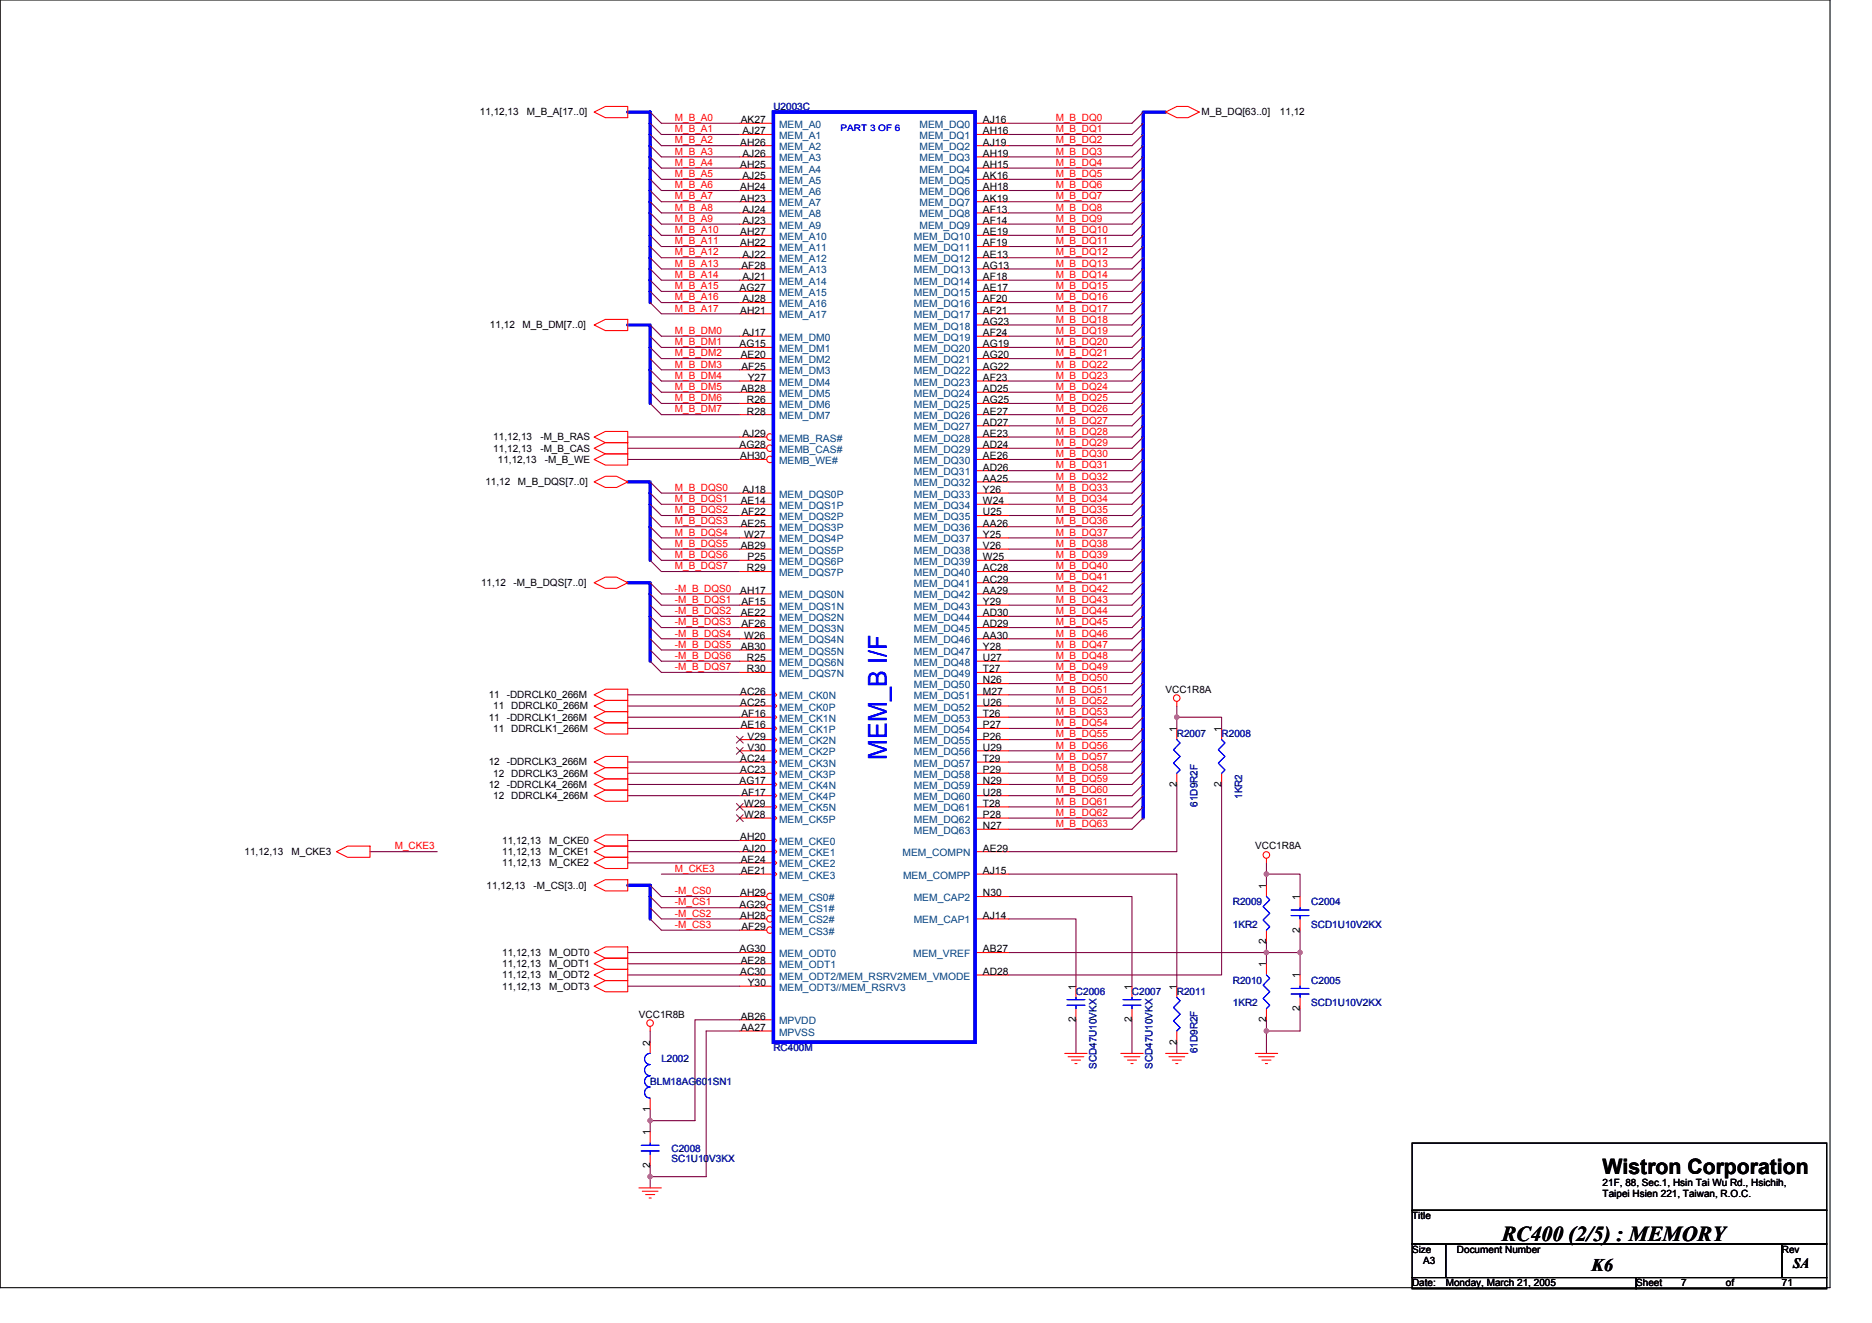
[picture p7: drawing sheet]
<svg xmlns="http://www.w3.org/2000/svg" width="297mm" height="210mm" viewBox="0 0 297 210" stroke-linecap="round" stroke-linejoin="round" font-family="sans-serif">
<path d="M0 0h290.4v204.3h-290.4zM224.1 181.4h65.8v10.6h-65.8zM224.1 192h65.8v5.4h-65.8zM224.1 197.4h5.3v5.3h-5.3zM229.4 197.4h53.3v5.3h-53.3zM282.7 197.4h7.2v5.3h-7.2zM224.1 202.7h35.5v1.8h-35.5zM259.6 202.7h30.3v1.8h-30.3z" fill="none" stroke="#000" stroke-width=".17"/>
<g fill="none" stroke="#800040" stroke-width=".17">
<path d="M103.2 17.8l1.7 1.8h12.5M103.2 19.6l1.7 1.7h12.5M181.4 17.8l-1.8 1.8h-19.5M181.4 19.6l-1.8 1.7h-19.5M103.2 21.3l1.7 1.8h12.5M103.2 23.1l1.7 1.8h12.5M103.2 24.9l1.7 1.8h12.5M103.2 26.7l1.7 1.7h12.5M103.2 28.4l1.7 1.8h12.5M103.2 30.2l1.7 1.8h12.5M103.2 32l1.7 1.8h12.5M103.2 33.8l1.7 1.8h12.5"/>
<path d="M103.2 35.6l1.7 1.7h12.5M103.2 37.3l1.7 1.8h12.5M103.2 39.1l1.7 1.8h12.5M181.4 21.3l-1.8 1.8h-19.5M181.4 23.1l-1.8 1.8h-19.5M181.4 24.9l-1.8 1.8h-19.5M181.4 26.7l-1.8 1.7h-19.5M181.4 28.4l-1.8 1.8h-19.5M181.4 30.2l-1.8 1.8h-19.5M181.4 32l-1.8 1.8h-19.5M181.4 33.8l-1.8 1.8h-19.5M181.4 35.6l-1.8 1.7h-19.5"/>
<path d="M181.4 37.3l-1.8 1.8h-19.5M181.4 39.1l-1.8 1.8h-19.5M103.2 40.9l1.7 1.8h12.5M103.2 42.7l1.7 1.7h12.5M103.2 44.4l1.7 1.8h12.5M103.2 46.2l1.7 1.8h12.5M103.2 48l1.7 1.8h12.5M103.2 51.6l1.7 1.7h12.5M103.2 53.3l1.7 1.8h12.5M103.2 55.1l1.7 1.8h12.5M103.2 56.9l1.7 1.8h12.5M103.2 58.7l1.7 1.8h12.5"/>
<path d="M181.4 40.9l-1.8 1.8h-19.5M181.4 42.7l-1.8 1.7h-19.5M181.4 44.4l-1.8 1.8h-19.5M181.4 46.2l-1.8 1.8h-19.5M181.4 48l-1.8 1.8h-19.5M181.4 49.8l-1.8 1.8h-19.5M181.4 51.6l-1.8 1.7h-19.5M181.4 53.3l-1.8 1.8h-19.5M181.4 55.1l-1.8 1.8h-19.5M181.4 56.9l-1.8 1.8h-19.5M181.4 58.7l-1.8 1.8h-19.5M99.6 69.3h17.8"/>
<path d="M99.6 71.1h17.8M99.6 72.9h17.8M103.2 60.5l1.7 1.7h12.5M103.2 62.2l1.7 1.8h12.5M103.2 64l1.7 1.8h12.5M103.2 76.5l1.7 1.7h12.5M103.2 78.2l1.7 1.8h12.5M181.4 71.1l-1.8 1.8h-19.5M181.4 60.5l-1.8 1.7h-19.5M181.4 72.9l-1.8 1.8h-19.5M181.4 69.3l-1.8 1.8h-19.5M181.4 65.8l-1.8 1.8h-19.5"/>
<path d="M181.4 67.6l-1.8 1.7h-19.5M181.4 64l-1.8 1.8h-19.5M181.4 62.2l-1.8 1.8h-19.5M181.4 74.7l-1.8 1.8h-19.5M181.4 76.5l-1.8 1.7h-19.5M181.4 78.2l-1.8 1.8h-19.5M103.2 80l1.7 1.8h12.5M103.2 81.8l1.7 1.8h12.5M103.2 83.6l1.7 1.7h12.5M103.2 85.3l1.7 1.8h12.5M103.2 87.1l1.7 1.8h12.5M103.2 88.9l1.7 1.8h12.5"/>
<path d="M103.2 92.5l1.7 1.7h12.5M103.2 94.2l1.7 1.8h12.5M103.2 96l1.7 1.8h12.5M103.2 97.8l1.7 1.8h12.5M103.2 99.6l1.7 1.7h12.5M181.4 80l-1.8 1.8h-19.5M181.4 81.8l-1.8 1.8h-19.5M181.4 83.6l-1.8 1.7h-19.5M181.4 85.3l-1.8 1.8h-19.5M181.4 87.1l-1.8 1.8h-19.5M181.4 99.6l-1.8 1.7h-19.5M181.4 88.9l-1.8 1.8h-19.5"/>
<path d="M181.4 97.8l-1.8 1.8h-19.5M181.4 94.2l-1.8 1.8h-19.5M181.4 96l-1.8 1.8h-19.5M181.4 92.5l-1.8 1.7h-19.5M181.4 90.7l-1.8 1.8h-19.5M99.6 110.2h17.8M99.6 113.8h17.8M99.6 112h17.8M99.6 115.6h17.8M103.2 101.3l1.7 1.8h12.5M103.2 103.1l1.7 1.8h12.5M103.2 104.9l1.7 1.8h12.5"/>
<path d="M160.1 103.1h19.5M179.6 103.1h.1M181.4 103.1l-1.8 1.8h-19.5M181.4 104.9l-1.8 1.8h-19.5M181.4 106.7l-1.8 1.8h-19.5M181.4 108.5l-1.8 1.7h-19.5M181.4 110.2l-1.8 1.8h-19.5M181.4 112l-1.8 1.8h-19.5M181.4 113.8l-1.8 1.8h-19.5M181.4 115.6l-1.8 1.7h-19.5M181.4 117.3l-1.8 1.8h-19.5M181.4 119.1l-1.8 1.8h-19.5"/>
<path d="M181.4 101.3l-1.8 1.8M186.7 115.6v-1.8h7.1v1.8M186.7 112v1.8M58.7 135.1h10.7M99.6 126.2h17.8M99.6 122.7h17.8M99.6 120.9h17.8M99.6 124.5h17.8M99.6 135.1h17.8M99.6 133.3h17.8M99.6 136.9h17.8M104.9 138.7h12.5"/>
<path d="M160.1 138.7h26.6v17.8M181.4 128l-1.8 1.8h-19.5M181.4 129.8l-1.8 1.8h-19.5M181.4 126.2l-1.8 1.8h-19.5M181.4 122.7l-1.8 1.8h-19.5M181.4 124.5l-1.8 1.7h-19.5M181.4 120.9l-1.8 1.8h-19.5M186.7 124.5v10.6h-26.6M193.8 124.5v30.2h-33.7M201 138.7h5.3v3.5M201 136.9v3.6M99.6 151.1h17.8"/>
<path d="M99.6 152.9h17.8M99.6 156.5h17.8M99.6 154.7h17.8M103.2 145.8l1.7 1.8h12.5M103.2 144l1.7 1.8h12.5M103.2 142.2l1.7 1.8h12.5M103.2 140.5l1.7 1.7h12.5M160.1 145.8h10.6v10.7M160.1 142.2h19.5v14.3M160.1 151.1h40.9v1.8M201 149.4v1.7h5.3v3.6M206.3 147.6v3.5"/>
<path d="M103.2 163.6v1.8M103.2 176v3.6M117.4 161.8h-7.1v16h-7.1M117.4 163.6h-5.3v23.1h-8.9M170.7 161.8v5.3M179.6 161.8v5.3M186.7 165.4v1.7M201 161.8v5.3M206.3 160v3.6h-5.3M103.2 184.9v3.6"/>
</g>
<path d="M99.6 17.8h3.6v30.2M185 17.8h-3.6v112M99.6 51.6h3.6v12.4M99.6 76.5h3.6v12.4M99.6 92.5h3.6v12.4M99.6 140.5h3.6v5.3" fill="none" stroke="#00f" stroke-width=".53"/>
<g fill="#f0f" stroke="#f0f" stroke-width=".17">
<circle cx="186.7" cy="113.8" r=".35"/>
<circle cx="200.9" cy="151.1" r=".35"/>
<circle cx="206.3" cy="151.1" r=".35"/>
<circle cx="200.9" cy="138.7" r=".35"/>
<circle cx="200.9" cy="163.6" r=".35"/>
<circle cx="103.2" cy="177.8" r=".35"/>
<circle cx="103.2" cy="186.7" r=".35"/>
</g>
<g fill="none" stroke="#f00" stroke-width=".17">
<path d="M94.3 17.8l1.8-.9h3.5v1.8h-3.5zM185 17.8l1.7-.9h1.8l1.8 .9-1.8 .9h-1.8zM94.3 51.6l1.8-.9h3.5v1.8h-3.5zM94.3 71.1l1.8-.9h3.5v1.8h-3.5zM94.3 69.3l1.8-.8h3.5v1.7h-3.5zM94.3 72.9l1.8-.9h3.5v1.8h-3.5zM94.3 76.5l1.8-.9h1.7l1.8 .9-1.8 .8h-1.7zM94.3 92.5l1.8-.9h1.7l1.8 .9-1.8 .8h-1.7zM94.3 110.2l1.8-.9h3.5v1.8h-3.5zM94.3 112l1.8-.9h3.5v1.8h-3.5zM94.3 113.8l1.8-.9h3.5v1.8h-3.5zM94.3 115.6l1.8-.9h3.5v1.8h-3.5z"/>
<path d="M186.7 111.3v.7M193.8 115.6v1.7M53.4 135.1l1.8-.9h3.5v1.8h-3.5zM94.3 122.7l1.8-.9h3.5v1.8h-3.5zM94.3 120.9l1.8-.9h3.5v1.8h-3.5zM94.3 126.2l1.8-.9h3.5v1.8h-3.5zM94.3 124.5l1.8-.9h3.5v1.7h-3.5zM94.3 135.1l1.8-.9h3.5v1.8h-3.5zM94.3 133.3l1.8-.8h3.5v1.7h-3.5zM94.3 136.9l1.8-.9h3.5v1.8h-3.5zM193.8 122.7v1.8M201 136.2v.7"/>
<path d="M94.3 151.1l1.8-.9h3.5v1.8h-3.5zM94.3 152.9l1.8-.9h3.5v1.8h-3.5zM94.3 156.5l1.8-.9h3.5v1.8h-3.5zM94.3 154.7l1.8-.9h3.5v1.8h-3.5zM94.3 140.5l1.8-.9h3.5v1.8h-3.5zM154.7 154.7h5.4M170.7 156.5v1.7M179.6 156.5v1.7M201 140.5v1.7M201 147.6v1.8M201 152.9v1.8M206.3 154.7v1.8"/>
<path d="M206.3 158.2v1.8M103.2 162.9v.7M103.2 165.4v1.7M103.2 174.2v1.8M103.2 179.6v1.8M168.9 167.1h3.6M169.5 167.7h2.5M170 168.2h1.4M170.6 168.7h.3M170.7 160v1.8M177.8 167.1h3.6M178.4 167.7h2.5"/>
<path d="M178.9 168.2h1.4M179.4 168.7h.4M179.6 160v1.8M185 167.1h3.5M185.5 167.7h2.5M186 168.2h1.4M186.6 168.7h.3M199.2 167.1h3.5M199.7 167.7h2.5M200.2 168.2h1.5M200.8 168.7h.3M201 160v1.8"/>
<path d="M101.4 188.5h3.5M101.9 189h2.5M102.4 189.5h1.5M103 190.1h.3M103.2 183.1v1.8"/>
<circle cx="186.7" cy="110.8" r=".52"/>
<circle cx="200.9" cy="135.6" r=".52"/>
<circle cx="103.1" cy="162.3" r=".52"/>
</g>
<g fill="none" stroke="#00f" stroke-width=".17">
<path d="M193.8 117.3l.6 .6-1.1 1.1 1.1 1-1.1 1.1 1.1 1.1-.6 .5M169.3 158.6h2.8M169.3 159.5h2.8M170.7 158.2v.4M170.7 159.5v.5M178.2 158.6h2.8M178.2 159.5h2.8M179.6 158.2v.4M179.6 159.5v.5M201 142.2l.5 .6-1.1 1 1.1 1.1-1.1 1.1 1.1 1-.5 .6M201 154.7l.5 .5-1.1 1.1 1.1 1.1-1.1 1 1.1 1.1-.5 .5M204.9 156.8h2.8"/>
<path d="M204.9 157.7h2.8M206.3 156.5v.3M206.3 157.7v.5M103.1 172.5a.88 .88 0 0 0-.8 .8 .88 .88 0 0 0 .8 .9M103.1 170.7a.88 .88 0 0 0-.8 .9 .88 .88 0 0 0 .8 .8M103.1 168.9a.88 .88 0 0 0-.8 .9 .88 .88 0 0 0 .8 .9M103.1 167.1a.88 .88 0 0 0-.8 .9 .88 .88 0 0 0 .8 .9M101.7 181.7h2.9M101.7 182.6h2.9M103.2 181.4v.3M103.2 182.6v.5"/>
</g>
<circle cx="122.2" cy="69.3" r=".52" fill="#fff" stroke="#f00" stroke-width=".17"/>
<path d="M117.4 69.3h4.3" fill="none" stroke="#f00" stroke-width=".17"/>
<circle cx="122.2" cy="71.1" r=".52" fill="#fff" stroke="#f00" stroke-width=".17"/>
<path d="M117.4 71.1h4.3" fill="none" stroke="#f00" stroke-width=".17"/>
<circle cx="122.2" cy="72.9" r=".52" fill="#fff" stroke="#f00" stroke-width=".17"/>
<path d="M117.4 72.9h4.3M117.4 133.3h5.3M122.7 132.8l.6 .5-.6 .6" fill="none" stroke="#f00" stroke-width=".17"/>
<circle cx="122.2" cy="142.2" r=".52" fill="#fff" stroke="#f00" stroke-width=".17"/>
<path d="M117.4 142.2h4.3" fill="none" stroke="#f00" stroke-width=".17"/>
<circle cx="122.2" cy="144" r=".52" fill="#fff" stroke="#f00" stroke-width=".17"/>
<path d="M117.4 144h4.3" fill="none" stroke="#f00" stroke-width=".17"/>
<circle cx="122.2" cy="145.8" r=".52" fill="#fff" stroke="#f00" stroke-width=".17"/>
<path d="M117.4 145.8h4.3" fill="none" stroke="#f00" stroke-width=".17"/>
<circle cx="122.2" cy="147.6" r=".52" fill="#fff" stroke="#f00" stroke-width=".17"/>
<g fill="none" stroke="#f00" stroke-width=".17">
<path d="M117.4 19.6h5.3M154.7 19.6h5.4M117.4 21.3h5.3M117.4 23.1h5.3M117.4 24.9h5.3M117.4 26.7h5.3M117.4 28.4h5.3M117.4 30.2h5.3M117.4 32h5.3M117.4 33.8h5.3M117.4 35.6h5.3M117.4 37.3h5.3"/>
<path d="M117.4 39.1h5.3M154.7 21.3h5.4M154.7 23.1h5.4M154.7 24.9h5.4M154.7 26.7h5.4M154.7 28.4h5.4M154.7 30.2h5.4M154.7 32h5.4M154.7 33.8h5.4M154.7 35.6h5.4M154.7 37.3h5.4M154.7 39.1h5.4"/>
<path d="M117.4 40.9h5.3M117.4 42.7h5.3M117.4 44.4h5.3M117.4 46.2h5.3M117.4 48h5.3M117.4 49.8h5.3M117.4 53.3h5.3M117.4 55.1h5.3M117.4 56.9h5.3M117.4 58.7h5.3M154.7 40.9h5.4M154.7 42.7h5.4"/>
<path d="M154.7 44.4h5.4M154.7 46.2h5.4M154.7 48h5.4M154.7 49.8h5.4M154.7 53.3h5.4M154.7 55.1h5.4M154.7 56.9h5.4M154.7 58.7h5.4M154.7 51.6h5.4M117.4 60.5h5.3M117.4 62.2h5.3M117.4 64h5.3"/>
<path d="M117.4 65.8h5.3M117.4 78.2h5.3M154.7 60.5h5.4M154.7 62.2h5.4M154.7 64h5.4M154.7 65.8h5.4M154.7 78.2h5.4M154.7 67.6h5.4M154.7 69.3h5.4M154.7 71.1h5.4M154.7 72.9h5.4M154.7 74.7h5.4"/>
<path d="M154.7 76.5h5.4M117.4 80h5.3M117.4 81.8h5.3M117.4 83.6h5.3M117.4 85.3h5.3M117.4 87.1h5.3M117.4 88.9h5.3M117.4 90.7h5.3M117.4 94.2h5.3M117.4 96h5.3M117.4 97.8h5.3M117.4 99.6h5.3"/>
<path d="M154.7 80h5.4M154.7 81.8h5.4M154.7 83.6h5.4M154.7 85.3h5.4M154.7 87.1h5.4M154.7 88.9h5.4M154.7 90.7h5.4M154.7 94.2h5.4M154.7 96h5.4M154.7 97.8h5.4M154.7 99.6h5.4M154.7 92.5h5.4"/>
<path d="M117.4 101.3h5.3M117.4 103.1h5.3M117.4 104.9h5.3M117.4 106.7h5.3M117.4 110.2h5.3M117.4 112h5.3M117.4 113.8h5.3M117.4 115.6h5.3M117.4 117.3h5.3M117.4 119.1h5.3M122.7 109.7l.6 .5-.6 .6M122.7 111.5l.6 .5-.6 .5"/>
<path d="M122.7 113.3l.6 .5-.6 .5M122.7 115l.6 .6-.6 .5M122.7 116.8l.6 .5-.6 .6M122.7 118.6l.6 .5-.6 .6M154.7 101.3h5.4M154.7 103.1h5.4M154.7 104.9h5.4M154.7 106.7h5.4M154.7 110.2h5.4M154.7 112h5.4M154.7 113.8h5.4M154.7 115.6h5.4"/>
<path d="M154.7 117.3h5.4M154.7 119.1h5.4M154.7 108.5h5.4M186.7 115.6v1.7M117.4 135.1h5.3M117.4 138.7h5.3M117.4 120.9h5.3M117.4 122.7h5.3M117.4 124.5h5.3M117.4 126.2h5.3M117.4 128h5.3M117.4 129.8h5.3"/>
<path d="M117.4 136.9h5.3M122.7 134.6l.6 .5-.6 .6M122.7 120.4l.6 .5-.6 .5M122.7 122.2l.6 .5-.6 .5M122.7 123.9l.6 .6-.6 .5M122.7 125.7l.6 .5-.6 .6M122.7 127.5l.6 .5-.6 .5M122.7 129.3l.6 .5-.6 .5M122.7 136.4l.6 .5-.6 .5M122.7 138.2l.6 .5-.6 .5M154.7 135.1h5.4M154.7 138.7h5.4"/>
<path d="M154.7 120.9h5.4M154.7 122.7h5.4M154.7 124.5h5.4M154.7 126.2h5.4M154.7 128h5.4M154.7 129.8h5.4M154.7 131.6h5.4M186.7 122.7v1.8M117.4 147.6h4.3M117.4 151.1h5.3M117.4 152.9h5.3M117.4 154.7h5.3"/>
<path d="M117.4 156.5h5.3M154.7 151.1h5.4M154.7 142.2h5.4M154.7 145.8h5.4M186.7 156.5v1.7M206.3 142.2v1.8M206.3 145.8v1.8M117.4 161.8h5.3M117.4 163.6h5.3M186.7 163.6v1.8"/>
</g>
<path d="M116.9 116.8l1 1.1M116.9 118.6l1 1.1M117.9 116.8l-1.1 1.1M117.9 118.6l-1.1 1.1M116.9 127.5l1 1.1M116.9 129.3l1 1M117.9 127.5l-1.1 1.1M117.9 129.3l-1.1 1" fill="none" stroke="#804000" stroke-width=".16"/>
<path d="M122.7 17.8h32v147.6h-32z" fill="none" stroke="#00f" stroke-width=".53"/>
<path d="M186.7 117.3l.6 .6-1.1 1.1 1.1 1-1.1 1.1 1.1 1.1-.6 .5M186.7 158.2l.6 .6-1.1 1.1 1.1 1-1.1 1.1 1.1 1-.6 .6M204.9 144.4h2.8M204.9 145.3h2.8M206.3 144v.4M206.3 145.3v.5" fill="none" stroke="#00f" stroke-width=".17"/>
<g fill="#f0f" stroke="#f0f" stroke-width=".17">
<circle cx="186.7" cy="113.8" r=".35"/>
<circle cx="200.9" cy="151.1" r=".35"/>
<circle cx="206.3" cy="151.1" r=".35"/>
<circle cx="200.9" cy="138.7" r=".35"/>
<circle cx="200.9" cy="163.6" r=".35"/>
<circle cx="103.2" cy="177.8" r=".35"/>
<circle cx="103.2" cy="186.7" r=".35"/>
</g>
<text font-size="4.1" fill="#00f" x="140.7" y="120.5" transform="rotate(-90 140.7 120.5)">MEM_B I/F</text>
<g font-size="3.4">
<text x="254.3" y="186.2">Wistron Corporation</text>
<text x="238.3" y="196.8">RC400 (2/5) : MEMORY</text>
</g>
<text font-size="2.8" x="252.5" y="201.7">K6</text>
<text font-size="2.3" x="284.5" y="201.2">SA</text>
<g font-size="1.6" fill="#000080">
<text x="122.7" y="17.4">U2003C</text>
<text x="186.7" y="117">R2007</text>
<text x="193.8" y="117">R2008</text>
<text x="190" y="128" transform="rotate(-90 190 128)">61D9R2F</text>
<text x="197.1" y="126.8" transform="rotate(-90 197.1 126.8)">1KR2</text>
<text x="195.6" y="143.7">R2009</text>
<text x="208.1" y="143.7">C2004</text>
<text x="195.6" y="147.2">1KR2</text>
<text x="208.1" y="147.2">SCD1U10V2KX</text>
<text x="170.7" y="157.9">C2006</text>
<text x="179.6" y="157.9">C2007</text>
<text x="186.7" y="157.9">R2011</text>
<text x="195.6" y="156.1">R2010</text>
<text x="195.6" y="159.7">1KR2</text>
<text x="208.1" y="156.1">C2005</text>
<text x="208.1" y="159.7">SCD1U10V2KX</text>
<text x="122.7" y="166.8">RC400M</text>
<text x="190" y="167.1" transform="rotate(-90 190 167.1)">61D9R2F</text>
<text x="103.2" y="172.1">BLM18AG601SN1</text>
<text x="104.9" y="168.6">L2002</text>
<text x="174" y="169.6" transform="rotate(-90 174 169.6)">SCD47U10VKX</text>
<text x="182.9" y="169.6" transform="rotate(-90 182.9 169.6)">SCD47U10VKX</text>
<text x="106.5" y="182.8">C2008</text>
<text x="106.5" y="184.4">SC1U10V3KX</text>
</g>
<g font-size="1.6">
<text x="76.1" y="18.3">11,12,13</text>
<text x="83.6" y="18.3">M_B_A[17..0]</text>
<text x="117.5" y="23.1">AH26</text>
<text x="117.5" y="19.5">AK27</text>
<text x="117.8" y="21.3">AJ27</text>
<text x="156" y="19.5">AJ16</text>
<text x="156" y="21.3">AH16</text>
<text x="156" y="23.1">AJ19</text>
<text x="190.6" y="18.3">M_B_DQ[63..0]</text>
<text x="203.1" y="18.3">11,12</text>
<text x="117.5" y="26.6">AH25</text>
<text x="117.8" y="24.9">AJ26</text>
<text x="117.8" y="28.4">AJ25</text>
<text x="156" y="24.9">AH19</text>
<text x="156" y="26.6">AH15</text>
<text x="156" y="28.4">AK16</text>
<text x="117.5" y="30.2">AH24</text>
<text x="117.5" y="32">AH23</text>
<text x="117.8" y="33.8">AJ24</text>
<text x="117.8" y="35.5">AJ23</text>
<text x="156" y="30.2">AH18</text>
<text x="156" y="32">AK19</text>
<text x="156" y="33.8">AF13</text>
<text x="156" y="35.5">AF14</text>
<text x="117.5" y="37.3">AH27</text>
<text x="117.5" y="39.1">AH22</text>
<text x="117.8" y="40.9">AJ22</text>
<text x="156" y="37.3">AE19</text>
<text x="156" y="39.1">AF19</text>
<text x="156" y="40.9">AE13</text>
<text x="117.4" y="46.2">AG27</text>
<text x="117.6" y="42.7">AF28</text>
<text x="117.8" y="44.4">AJ21</text>
<text x="117.8" y="48">AJ28</text>
<text x="156" y="42.7">AG13</text>
<text x="156" y="44.4">AF18</text>
<text x="156" y="46.2">AE17</text>
<text x="156" y="48">AF20</text>
<text x="77.7" y="52.1">11,12</text>
<text x="82.9" y="52.1">M_B_DM[7..0]</text>
<text x="117.5" y="49.8">AH21</text>
<text x="117.8" y="53.3">AJ17</text>
<text x="156" y="49.8">AF21</text>
<text x="156" y="51.5">AG23</text>
<text x="156" y="53.3">AF24</text>
<text x="117.4" y="55.1">AG15</text>
<text x="117.5" y="56.9">AE20</text>
<text x="117.6" y="58.7">AF25</text>
<text x="156" y="55.1">AG19</text>
<text x="156" y="56.9">AG20</text>
<text x="156" y="58.7">AG22</text>
<text x="117.5" y="62.2">AB28</text>
<text x="118.5" y="64">R26</text>
<text x="118.5" y="65.8">R28</text>
<text x="118.7" y="60.4">Y27</text>
<text x="156" y="60.4">AF23</text>
<text x="156" y="62.2">AD25</text>
<text x="156" y="64">AG25</text>
<text x="156" y="65.8">AE27</text>
<text x="78.3" y="71.6">11,12,13</text>
<text x="78.3" y="69.9">11,12,13</text>
<text x="85.7" y="71.6">-M_B_CAS</text>
<text x="85.7" y="69.9">-M_B_RAS</text>
<text x="117.4" y="71.1">AG28</text>
<text x="117.8" y="69.3">AJ29</text>
<text x="156" y="67.5">AD27</text>
<text x="156" y="69.3">AE23</text>
<text x="156" y="71.1">AD24</text>
<text x="77" y="77">11,12</text>
<text x="79" y="73.4">11,12,13</text>
<text x="82.2" y="77">M_B_DQS[7..0]</text>
<text x="86.4" y="73.4">-M_B_WE</text>
<text x="117.5" y="72.9">AH30</text>
<text x="156" y="72.9">AE26</text>
<text x="156" y="74.7">AD26</text>
<text x="156" y="76.4">AA25</text>
<text x="117.5" y="80">AE14</text>
<text x="117.5" y="83.5">AE25</text>
<text x="117.6" y="81.8">AF22</text>
<text x="117.8" y="78.2">AJ18</text>
<text x="156" y="78.2">Y26</text>
<text x="156" y="80">W24</text>
<text x="156" y="81.8">U25</text>
<text x="156" y="83.5">AA26</text>
<text x="117.5" y="87.1">AB29</text>
<text x="118.1" y="85.3">W27</text>
<text x="118.6" y="88.9">P25</text>
<text x="156" y="85.3">Y25</text>
<text x="156" y="87.1">V26</text>
<text x="156" y="88.9">W25</text>
<text x="76.3" y="93">11,12</text>
<text x="81.5" y="93">-M_B_DQS[7..0]</text>
<text x="117.5" y="94.2">AH17</text>
<text x="117.6" y="96">AF15</text>
<text x="118.5" y="90.7">R29</text>
<text x="156" y="90.7">AC28</text>
<text x="156" y="92.4">AC29</text>
<text x="156" y="94.2">AA29</text>
<text x="156" y="96">Y29</text>
<text x="117.5" y="97.8">AE22</text>
<text x="117.6" y="99.5">AF26</text>
<text x="118.1" y="101.3">W26</text>
<text x="156" y="97.8">AD30</text>
<text x="156" y="99.5">AD29</text>
<text x="156" y="101.3">AA30</text>
<text x="117.5" y="103.1">AB30</text>
<text x="118.5" y="104.9">R25</text>
<text x="118.5" y="106.7">R30</text>
<text x="156" y="103.1">Y28</text>
<text x="156" y="104.9">U27</text>
<text x="156" y="106.7">T27</text>
<text x="77.6" y="110.8">11 -DDRCLK0_266M</text>
<text x="78.3" y="112.5">11 DDRCLK0_266M</text>
<text x="117.5" y="110.2">AC26</text>
<text x="117.5" y="112">AC25</text>
<text x="117.6" y="113.8">AF16</text>
<text x="156" y="108.4">N26</text>
<text x="156" y="110.2">M27</text>
<text x="156" y="112">U26</text>
<text x="156" y="113.8">T26</text>
<text x="185" y="109.9">VCC1R8A</text>
<text x="77.6" y="114.3">11 -DDRCLK1_266M</text>
<text x="78.3" y="116.1">11 DDRCLK1_266M</text>
<text x="117.5" y="115.5">AE16</text>
<text x="118.6" y="117.3">V29</text>
<text x="118.6" y="119.1">V30</text>
<text x="156" y="115.5">P27</text>
<text x="156" y="117.3">P26</text>
<text x="156" y="119.1">U29</text>
<text x="186.7" y="116.1" transform="rotate(-90 186.7 116.1)">1</text>
<text x="193.8" y="116.1" transform="rotate(-90 193.8 116.1)">1</text>
<text x="77.6" y="121.4">12 -DDRCLK3_266M</text>
<text x="77.6" y="125">12 -DDRCLK4_266M</text>
<text x="78.3" y="123.2">12 DDRCLK3_266M</text>
<text x="117.4" y="124.4">AG17</text>
<text x="117.5" y="120.9">AC24</text>
<text x="117.5" y="122.7">AC23</text>
<text x="156" y="120.9">T29</text>
<text x="156" y="122.7">P29</text>
<text x="156" y="124.4">N29</text>
<text x="186.7" y="124.8" transform="rotate(-90 186.7 124.8)">2</text>
<text x="193.8" y="124.8" transform="rotate(-90 193.8 124.8)">2</text>
<text x="78.3" y="126.8">12 DDRCLK4_266M</text>
<text x="117.6" y="126.2">AF17</text>
<text x="118.1" y="128">W29</text>
<text x="118.1" y="129.8">W28</text>
<text x="156" y="126.2">U28</text>
<text x="156" y="128">T28</text>
<text x="156" y="129.8">P28</text>
<text x="156" y="131.6">N27</text>
<text x="38.8" y="135.7">11,12,13</text>
<text x="46.3" y="135.7">M_CKE3</text>
<text x="79.7" y="135.7">11,12,13</text>
<text x="79.7" y="133.9">11,12,13</text>
<text x="79.7" y="137.4">11,12,13</text>
<text x="87.2" y="135.7">M_CKE1</text>
<text x="87.2" y="133.9">M_CKE0</text>
<text x="87.2" y="137.4">M_CKE2</text>
<text x="117.5" y="133.3">AH20</text>
<text x="117.5" y="136.9">AE24</text>
<text x="117.8" y="135.1">AJ20</text>
<text x="156" y="135.1">AE29</text>
<text x="199.2" y="134.8">VCC1R8A</text>
<text x="77.2" y="141">11,12,13</text>
<text x="84.7" y="141">-M_CS[3..0]</text>
<text x="117.4" y="144">AG29</text>
<text x="117.5" y="142.2">AH29</text>
<text x="117.5" y="138.7">AE21</text>
<text x="156" y="142.2">N30</text>
<text x="156" y="138.7">AJ15</text>
<text x="200.9" y="141" transform="rotate(-90 200.9 141)">1</text>
<text x="206.3" y="142.8" transform="rotate(-90 206.3 142.8)">1</text>
<text x="117.5" y="145.8">AH28</text>
<text x="117.6" y="147.6">AF29</text>
<text x="156" y="145.8">AJ14</text>
<text x="200.9" y="149.7" transform="rotate(-90 200.9 149.7)">2</text>
<text x="206.3" y="148" transform="rotate(-90 206.3 148)">2</text>
<text x="79.7" y="151.7">11,12,13</text>
<text x="79.7" y="153.4">11,12,13</text>
<text x="79.7" y="155.2">11,12,13</text>
<text x="87.2" y="151.7">M_ODT0</text>
<text x="87.2" y="153.4">M_ODT1</text>
<text x="87.2" y="155.2">M_ODT2</text>
<text x="117.4" y="151.1">AG30</text>
<text x="117.5" y="154.7">AC30</text>
<text x="117.5" y="152.9">AE28</text>
<text x="156" y="154.7">AD28</text>
<text x="156" y="151.1">AB27</text>
<text x="200.9" y="153.4" transform="rotate(-90 200.9 153.4)">1</text>
<text x="206.3" y="155.2" transform="rotate(-90 206.3 155.2)">1</text>
<text x="79.7" y="157">11,12,13</text>
<text x="87.2" y="157">M_ODT3</text>
<text x="101.4" y="161.4">VCC1R8B</text>
<text x="117.5" y="161.8">AB26</text>
<text x="118.7" y="156.4">Y30</text>
<text x="170.7" y="157" transform="rotate(-90 170.7 157)">1</text>
<text x="179.6" y="157" transform="rotate(-90 179.6 157)">1</text>
<text x="186.7" y="157" transform="rotate(-90 186.7 157)">1</text>
<text x="206.3" y="160.4" transform="rotate(-90 206.3 160.4)">2</text>
<text x="103.1" y="165.9" transform="rotate(-90 103.1 165.9)">2</text>
<text x="117.5" y="163.6">AA27</text>
<text x="170.7" y="162.2" transform="rotate(-90 170.7 162.2)">2</text>
<text x="179.6" y="162.2" transform="rotate(-90 179.6 162.2)">2</text>
<text x="186.7" y="165.7" transform="rotate(-90 186.7 165.7)">2</text>
<text x="200.9" y="162.2" transform="rotate(-90 200.9 162.2)">2</text>
<text x="103.1" y="176.4" transform="rotate(-90 103.1 176.4)">1</text>
<text x="103.1" y="185.3" transform="rotate(-90 103.1 185.3)">2</text>
<text x="103.1" y="180.1" transform="rotate(-90 103.1 180.1)">1</text>
<text x="254.3" y="188.1">21F, 88, Sec.1, Hsin Tai Wu Rd., Hsichih,</text>
<text x="254.3" y="189.9">Taipei Hsien 221, Taiwan, R.O.C.</text>
<text x="224.1" y="193.4">Title</text>
<text x="224.1" y="198.8">Size</text>
<text x="225.8" y="200.6">A3</text>
<text x="231.2" y="198.8">Document Number</text>
<text x="282.7" y="198.8">Rev</text>
<text x="224.1" y="204.1">Date:</text>
<text x="229.4" y="204.1">Monday, March 21, 2005</text>
<text x="259.6" y="204.1">Sheet</text>
<text x="266.7" y="204.1">7</text>
<text x="273.9" y="204.1">of</text>
<text x="282.7" y="204.1">71</text>
</g>
<g font-size="1.6" fill="#f00">
<text x="107.1" y="19.2">M_B_A0</text>
<text x="107.1" y="21">M_B_A1</text>
<text x="107.1" y="22.8">M_B_A2</text>
<text x="167.5" y="19.2">M_B_DQ0</text>
<text x="167.5" y="21">M_B_DQ1</text>
<text x="167.5" y="22.8">M_B_DQ2</text>
<text x="107.1" y="24.5">M_B_A3</text>
<text x="107.1" y="26.3">M_B_A4</text>
<text x="107.1" y="28.1">M_B_A5</text>
<text x="107.1" y="29.9">M_B_A6</text>
<text x="167.5" y="24.5">M_B_DQ3</text>
<text x="167.5" y="26.3">M_B_DQ4</text>
<text x="167.5" y="28.1">M_B_DQ5</text>
<text x="167.5" y="29.9">M_B_DQ6</text>
<text x="107.1" y="31.6">M_B_A7</text>
<text x="107.1" y="33.4">M_B_A8</text>
<text x="107.1" y="35.2">M_B_A9</text>
<text x="167.5" y="31.6">M_B_DQ7</text>
<text x="167.5" y="33.4">M_B_DQ8</text>
<text x="167.5" y="35.2">M_B_DQ9</text>
<text x="107.1" y="37">M_B_A10</text>
<text x="107.1" y="38.8">M_B_A11</text>
<text x="107.1" y="40.5">M_B_A12</text>
<text x="167.5" y="37">M_B_DQ10</text>
<text x="167.5" y="38.8">M_B_DQ11</text>
<text x="167.5" y="40.5">M_B_DQ12</text>
<text x="107.1" y="42.3">M_B_A13</text>
<text x="107.1" y="44.1">M_B_A14</text>
<text x="107.1" y="45.9">M_B_A15</text>
<text x="107.1" y="47.6">M_B_A16</text>
<text x="167.5" y="45.9">M_B_DQ15</text>
<text x="167.5" y="42.3">M_B_DQ13</text>
<text x="167.5" y="44.1">M_B_DQ14</text>
<text x="167.5" y="47.6">M_B_DQ16</text>
<text x="107.1" y="49.4">M_B_A17</text>
<text x="107.1" y="53">M_B_DM0</text>
<text x="167.5" y="49.4">M_B_DQ17</text>
<text x="167.5" y="51.2">M_B_DQ18</text>
<text x="167.5" y="53">M_B_DQ19</text>
<text x="107.1" y="54.8">M_B_DM1</text>
<text x="107.1" y="56.5">M_B_DM2</text>
<text x="107.1" y="58.3">M_B_DM3</text>
<text x="167.5" y="56.5">M_B_DQ21</text>
<text x="167.5" y="54.8">M_B_DQ20</text>
<text x="167.5" y="58.3">M_B_DQ22</text>
<text x="107.1" y="60.1">M_B_DM4</text>
<text x="107.1" y="61.9">M_B_DM5</text>
<text x="107.1" y="63.6">M_B_DM6</text>
<text x="107.1" y="65.4">M_B_DM7</text>
<text x="167.5" y="60.1">M_B_DQ23</text>
<text x="167.5" y="65.4">M_B_DQ26</text>
<text x="167.5" y="63.6">M_B_DQ25</text>
<text x="167.5" y="61.9">M_B_DQ24</text>
<text x="167.5" y="69">M_B_DQ28</text>
<text x="167.5" y="70.8">M_B_DQ29</text>
<text x="167.5" y="67.2">M_B_DQ27</text>
<text x="107.1" y="77.9">M_B_DQS0</text>
<text x="167.5" y="74.3">M_B_DQ31</text>
<text x="167.5" y="72.5">M_B_DQ30</text>
<text x="167.5" y="76.1">M_B_DQ32</text>
<text x="167.5" y="77.9">M_B_DQ33</text>
<text x="107.1" y="79.7">M_B_DQS1</text>
<text x="107.1" y="81.4">M_B_DQS2</text>
<text x="107.1" y="83.2">M_B_DQS3</text>
<text x="167.5" y="79.7">M_B_DQ34</text>
<text x="167.5" y="81.4">M_B_DQ35</text>
<text x="167.5" y="83.2">M_B_DQ36</text>
<text x="107.1" y="85">M_B_DQS4</text>
<text x="107.1" y="86.8">M_B_DQS5</text>
<text x="107.1" y="88.5">M_B_DQS6</text>
<text x="167.5" y="88.5">M_B_DQ39</text>
<text x="167.5" y="85">M_B_DQ37</text>
<text x="167.5" y="86.8">M_B_DQ38</text>
<text x="107.1" y="90.3">M_B_DQS7</text>
<text x="107.1" y="93.9">-M_B_DQS0</text>
<text x="107.1" y="95.7">-M_B_DQS1</text>
<text x="167.5" y="93.9">M_B_DQ42</text>
<text x="167.5" y="92.1">M_B_DQ41</text>
<text x="167.5" y="90.3">M_B_DQ40</text>
<text x="167.5" y="95.7">M_B_DQ43</text>
<text x="107.1" y="97.4">-M_B_DQS2</text>
<text x="107.1" y="99.2">-M_B_DQS3</text>
<text x="107.1" y="101">-M_B_DQS4</text>
<text x="167.5" y="97.4">M_B_DQ44</text>
<text x="167.5" y="99.2">M_B_DQ45</text>
<text x="167.5" y="101">M_B_DQ46</text>
<text x="107.1" y="102.8">-M_B_DQS5</text>
<text x="107.1" y="104.5">-M_B_DQS6</text>
<text x="107.1" y="106.3">-M_B_DQS7</text>
<text x="167.5" y="102.8">M_B_DQ47</text>
<text x="167.5" y="104.5">M_B_DQ48</text>
<text x="167.5" y="106.3">M_B_DQ49</text>
<text x="167.5" y="108.1">M_B_DQ50</text>
<text x="167.5" y="109.9">M_B_DQ51</text>
<text x="167.5" y="113.4">M_B_DQ53</text>
<text x="167.5" y="111.7">M_B_DQ52</text>
<text x="167.5" y="117">M_B_DQ55</text>
<text x="167.5" y="115.2">M_B_DQ54</text>
<text x="167.5" y="118.8">M_B_DQ56</text>
<text x="167.5" y="125.9">M_B_DQ60</text>
<text x="167.5" y="122.3">M_B_DQ58</text>
<text x="167.5" y="120.5">M_B_DQ57</text>
<text x="167.5" y="124.1">M_B_DQ59</text>
<text x="167.5" y="127.7">M_B_DQ61</text>
<text x="167.5" y="131.2">M_B_DQ63</text>
<text x="167.5" y="129.4">M_B_DQ62</text>
<text x="62.6" y="134.8">M_CKE3</text>
<text x="107.1" y="138.3">M_CKE3</text>
<text x="107.1" y="143.7">-M_CS1</text>
<text x="107.1" y="141.9">-M_CS0</text>
<text x="107.1" y="147.2">-M_CS3</text>
<text x="107.1" y="145.4">-M_CS2</text>
</g>
<g font-size="1.6" fill="#004080">
<text x="123.6" y="20.3">MEM_A0</text>
<text x="123.6" y="22.1">MEM_A1</text>
<text x="123.6" y="23.8">MEM_A2</text>
<text x="145.9" y="20.3">MEM_DQ0</text>
<text x="145.9" y="22.1">MEM_DQ1</text>
<text x="145.9" y="23.8">MEM_DQ2</text>
<text x="123.6" y="25.6">MEM_A3</text>
<text x="123.6" y="27.4">MEM_A4</text>
<text x="123.6" y="29.2">MEM_A5</text>
<text x="145.9" y="25.6">MEM_DQ3</text>
<text x="145.9" y="27.4">MEM_DQ4</text>
<text x="145.9" y="29.2">MEM_DQ5</text>
<text x="123.6" y="30.9">MEM_A6</text>
<text x="123.6" y="32.7">MEM_A7</text>
<text x="123.6" y="34.5">MEM_A8</text>
<text x="145.9" y="30.9">MEM_DQ6</text>
<text x="145.9" y="32.7">MEM_DQ7</text>
<text x="145.9" y="34.5">MEM_DQ8</text>
<text x="123.6" y="36.3">MEM_A9</text>
<text x="123.6" y="38.1">MEM_A10</text>
<text x="123.6" y="39.8">MEM_A11</text>
<text x="123.6" y="41.6">MEM_A12</text>
<text x="145" y="38.1">MEM_DQ10</text>
<text x="145" y="39.8">MEM_DQ11</text>
<text x="145" y="41.6">MEM_DQ12</text>
<text x="145.9" y="36.3">MEM_DQ9</text>
<text x="123.6" y="43.4">MEM_A13</text>
<text x="123.6" y="45.2">MEM_A14</text>
<text x="123.6" y="46.9">MEM_A15</text>
<text x="145" y="43.4">MEM_DQ13</text>
<text x="145" y="45.2">MEM_DQ14</text>
<text x="145" y="46.9">MEM_DQ15</text>
<text x="123.6" y="48.7">MEM_A16</text>
<text x="123.6" y="50.5">MEM_A17</text>
<text x="145" y="48.7">MEM_DQ16</text>
<text x="145" y="50.5">MEM_DQ17</text>
<text x="145" y="52.3">MEM_DQ18</text>
<text x="123.6" y="54.1">MEM_DM0</text>
<text x="123.6" y="55.8">MEM_DM1</text>
<text x="123.6" y="57.6">MEM_DM2</text>
<text x="123.6" y="59.4">MEM_DM3</text>
<text x="145" y="54.1">MEM_DQ19</text>
<text x="145" y="55.8">MEM_DQ20</text>
<text x="145" y="57.6">MEM_DQ21</text>
<text x="145" y="59.4">MEM_DQ22</text>
<text x="123.6" y="61.2">MEM_DM4</text>
<text x="123.6" y="62.9">MEM_DM5</text>
<text x="123.6" y="64.7">MEM_DM6</text>
<text x="145" y="61.2">MEM_DQ23</text>
<text x="145" y="62.9">MEM_DQ24</text>
<text x="145" y="64.7">MEM_DQ25</text>
<text x="123.6" y="70.1">MEMB_RAS#</text>
<text x="123.6" y="71.8">MEMB_CAS#</text>
<text x="123.6" y="66.5">MEM_DM7</text>
<text x="145" y="66.5">MEM_DQ26</text>
<text x="145" y="68.3">MEM_DQ27</text>
<text x="145" y="70.1">MEM_DQ28</text>
<text x="145" y="71.8">MEM_DQ29</text>
<text x="123.6" y="73.6">MEMB_WE#</text>
<text x="145" y="73.6">MEM_DQ30</text>
<text x="145" y="75.4">MEM_DQ31</text>
<text x="145" y="77.2">MEM_DQ32</text>
<text x="123.6" y="79">MEM_DQS0P</text>
<text x="123.6" y="80.7">MEM_DQS1P</text>
<text x="123.6" y="82.5">MEM_DQS2P</text>
<text x="145" y="79">MEM_DQ33</text>
<text x="145" y="80.7">MEM_DQ34</text>
<text x="145" y="82.5">MEM_DQ35</text>
<text x="123.6" y="84.3">MEM_DQS3P</text>
<text x="123.6" y="86.1">MEM_DQS4P</text>
<text x="123.6" y="87.8">MEM_DQS5P</text>
<text x="123.6" y="89.6">MEM_DQS6P</text>
<text x="145" y="84.3">MEM_DQ36</text>
<text x="145" y="86.1">MEM_DQ37</text>
<text x="145" y="87.8">MEM_DQ38</text>
<text x="145" y="89.6">MEM_DQ39</text>
<text x="123.6" y="91.4">MEM_DQS7P</text>
<text x="123.6" y="95">MEM_DQS0N</text>
<text x="145" y="91.4">MEM_DQ40</text>
<text x="145" y="93.2">MEM_DQ41</text>
<text x="145" y="95">MEM_DQ42</text>
<text x="123.6" y="96.7">MEM_DQS1N</text>
<text x="123.6" y="98.5">MEM_DQS2N</text>
<text x="123.6" y="100.3">MEM_DQS3N</text>
<text x="145" y="96.7">MEM_DQ43</text>
<text x="145" y="98.5">MEM_DQ44</text>
<text x="145" y="100.3">MEM_DQ45</text>
<text x="123.6" y="102.1">MEM_DQS4N</text>
<text x="123.6" y="103.8">MEM_DQS5N</text>
<text x="123.6" y="105.6">MEM_DQS6N</text>
<text x="123.6" y="107.4">MEM_DQS7N</text>
<text x="145" y="102.1">MEM_DQ46</text>
<text x="145" y="103.8">MEM_DQ47</text>
<text x="145" y="105.6">MEM_DQ48</text>
<text x="145" y="107.4">MEM_DQ49</text>
<text x="123.6" y="111">MEM_CK0N</text>
<text x="123.6" y="112.7">MEM_CK0P</text>
<text x="145" y="109.2">MEM_DQ50</text>
<text x="145" y="111">MEM_DQ51</text>
<text x="145" y="112.7">MEM_DQ52</text>
<text x="123.6" y="114.5">MEM_CK1N</text>
<text x="123.6" y="116.3">MEM_CK1P</text>
<text x="123.6" y="118.1">MEM_CK2N</text>
<text x="123.6" y="119.8">MEM_CK2P</text>
<text x="145" y="114.5">MEM_DQ53</text>
<text x="145" y="116.3">MEM_DQ54</text>
<text x="145" y="118.1">MEM_DQ55</text>
<text x="145" y="119.8">MEM_DQ56</text>
<text x="123.6" y="121.6">MEM_CK3N</text>
<text x="123.6" y="123.4">MEM_CK3P</text>
<text x="123.6" y="125.2">MEM_CK4N</text>
<text x="145" y="121.6">MEM_DQ57</text>
<text x="145" y="123.4">MEM_DQ58</text>
<text x="145" y="125.2">MEM_DQ59</text>
<text x="123.6" y="127">MEM_CK4P</text>
<text x="123.6" y="128.7">MEM_CK5N</text>
<text x="123.6" y="130.5">MEM_CK5P</text>
<text x="145" y="127">MEM_DQ60</text>
<text x="145" y="128.7">MEM_DQ61</text>
<text x="145" y="130.5">MEM_DQ62</text>
<text x="123.6" y="134.1">MEM_CKE0</text>
<text x="123.6" y="135.8">MEM_CKE1</text>
<text x="123.6" y="137.6">MEM_CKE2</text>
<text x="143.2" y="135.8">MEM_COMPN</text>
<text x="145" y="132.3">MEM_DQ63</text>
<text x="123.6" y="143">MEM_CS0#</text>
<text x="123.6" y="139.4">MEM_CKE3</text>
<text x="143.3" y="139.4">MEM_COMPP</text>
<text x="145" y="143">MEM_CAP2</text>
<text x="123.6" y="144.7">MEM_CS1#</text>
<text x="123.6" y="146.5">MEM_CS2#</text>
<text x="123.6" y="148.3">MEM_CS3#</text>
<text x="145" y="146.5">MEM_CAP1</text>
<text x="123.6" y="151.8">MEM_ODT0</text>
<text x="123.6" y="153.6">MEM_ODT1</text>
<text x="123.6" y="155.4">MEM_ODT2/MEM_RSRV2MEM_VMODE</text>
<text x="144.9" y="151.8">MEM_VREF</text>
<text x="123.6" y="157.2">MEM_ODT3//MEM_RSRV3</text>
<text x="123.6" y="162.5">MPVDD</text>
<text x="123.6" y="164.3">MPVSS</text>
</g>
<text font-size="1.4" fill="#00f" x="133.4" y="20.8">PART 3 OF 6</text>
</svg>
